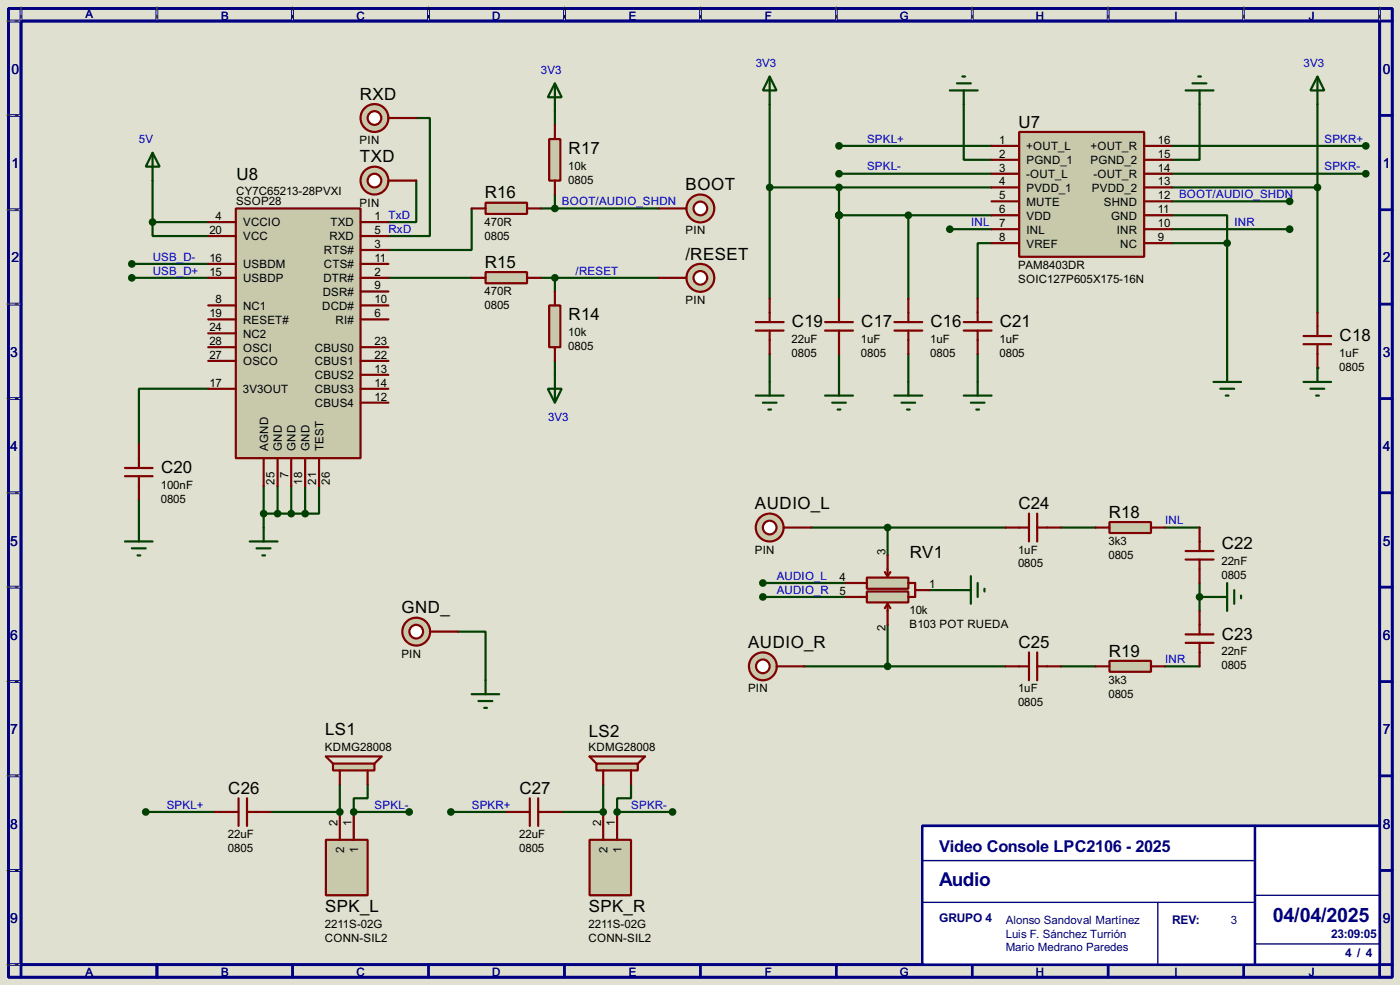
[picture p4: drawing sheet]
<svg xmlns="http://www.w3.org/2000/svg" width="256mm" height="180mm" viewBox="0 0 256 180" stroke-linecap="round" stroke-linejoin="round" font-family="sans-serif">
<path d="M0 0h256.5v180.3h-256.5z" fill="#e0e0d0"/>
<path d="M1.6 1.6h253.5v177.3h-253.5zM3.9 3.9h248.9v172.7h-248.9z" fill="none" stroke="#000080" stroke-width=".5"/>
<g fill="none" stroke="#000080" stroke-width=".45">
<path d="M3.9 1.6v2.3h-2.3M28.8 1.6v2.3M53.6 1.6v2.3M78.5 1.6v2.3M103.4 1.6v2.3M128.3 1.6v2.3M153.2 1.6v2.3M178.1 1.6v2.3M203 1.6v2.3M227.9 1.6v2.3M252.8 1.6v2.3h2.3M1.6 21.1h2.3"/>
<path d="M1.6 38.4h2.3M252.8 21.1h2.3M252.8 38.4h2.3M1.6 55.7h2.3M252.8 55.7h2.3M1.6 73h2.3M252.8 73h2.3M1.6 90.2h2.3M252.8 90.2h2.3M1.6 107.5h2.3M252.8 107.5h2.3M1.6 124.8h2.3"/>
<path d="M252.8 124.8h2.3M1.6 142h2.3M1.6 159.3h2.3M252.8 142h2.3M252.8 159.3h2.3M1.6 176.6h2.3v2.3M28.8 176.6v2.3M53.6 176.6v2.3M78.5 176.6v2.3M103.4 176.6v2.3M128.3 176.6v2.3M153.2 176.6v2.3"/>
<path d="M178.1 176.6v2.3M203 176.6v2.3M227.9 176.6v2.3M255.1 176.6h-2.3v2.3"/>
</g>
<g fill="none" stroke="#e0e0d0" stroke-width=".18">
<path d="M1.3 3.9h2.3M3.9 1.3v2.3M28.8 1.3v2.3M53.6 1.3v2.3M78.5 1.3v2.3M103.4 1.3v2.3M128.3 1.3v2.3M153.2 1.3v2.3M178.1 1.3v2.3M203 1.3v2.3M227.9 1.3v2.3M252.8 1.3v2.3"/>
<path d="M1.3 21.1h2.3M1.3 38.4h2.3M1.3 55.7h2.3M1.3 73h2.3M1.3 90.2h2.3M1.3 107.5h2.3M1.3 124.8h2.3M1.3 142h2.3M1.3 159.3h2.3M1.3 176.6h2.3"/>
</g>
<g fill="none" stroke="#000" stroke-width=".18" stroke-dasharray=".5 1">
<path d="M1.3 3.9h2.3M3.9 1.3v2.3M28.8 1.3v2.3M53.6 1.3v2.3M78.5 1.3v2.3M103.4 1.3v2.3M128.3 1.3v2.3M153.2 1.3v2.3M178.1 1.3v2.3M203 1.3v2.3M227.9 1.3v2.3M252.8 1.3v2.3"/>
<path d="M1.3 21.1h2.3M1.3 38.4h2.3M1.3 55.7h2.3M1.3 73h2.3M1.3 90.2h2.3M1.3 107.5h2.3M1.3 124.8h2.3M1.3 142h2.3M1.3 159.3h2.3M1.3 176.6h2.3"/>
</g>
<path d="M169 151.2h83.8v25.4h-83.8z" fill="#fff" stroke="#000080" stroke-width=".45"/>
<path d="M1.6 1.6h253.5v177.3h-253.5zM3.9 3.9h248.9v172.7h-248.9z" fill="none" stroke="#000080" stroke-width=".5"/>
<g fill="none" stroke="#000080" stroke-width=".45">
<path d="M3.9 1.6v2.3h-2.3M28.8 1.6v2.3M53.6 1.6v2.3M78.5 1.6v2.3M103.4 1.6v2.3M128.3 1.6v2.3M153.2 1.6v2.3M178.1 1.6v2.3M203 1.6v2.3M227.9 1.6v2.3M252.8 1.6v2.3h2.3M1.6 21.1h2.3"/>
<path d="M1.6 38.4h2.3M252.8 21.1h2.3M252.8 38.4h2.3M1.6 55.7h2.3M252.8 55.7h2.3M1.6 73h2.3M252.8 73h2.3M1.6 90.2h2.3M252.8 90.2h2.3M1.6 107.5h2.3M252.8 107.5h2.3M1.6 124.8h2.3"/>
<path d="M252.8 124.8h2.3M1.6 142h2.3M1.6 159.3h2.3M252.8 142h2.3M252.8 159.3h2.3M1.6 176.6h2.3v2.3M28.8 176.6v2.3M53.6 176.6v2.3M78.5 176.6v2.3M103.4 176.6v2.3M128.3 176.6v2.3M153.2 176.6v2.3"/>
<path d="M178.1 176.6v2.3M203 176.6v2.3M227.9 176.6v2.3M255.1 176.6h-2.3v2.3"/>
</g>
<g fill="none" stroke="#e0e0d0" stroke-width=".18">
<path d="M1.3 3.9h2.3M3.9 1.3v2.3M28.8 1.3v2.3M53.6 1.3v2.3M78.5 1.3v2.3M103.4 1.3v2.3M128.3 1.3v2.3M153.2 1.3v2.3M178.1 1.3v2.3M203 1.3v2.3M227.9 1.3v2.3M252.8 1.3v2.3"/>
<path d="M1.3 21.1h2.3M1.3 38.4h2.3M1.3 55.7h2.3M1.3 73h2.3M1.3 90.2h2.3M1.3 107.5h2.3M1.3 124.8h2.3M1.3 142h2.3M1.3 159.3h2.3M1.3 176.6h2.3"/>
</g>
<g fill="none" stroke="#000" stroke-width=".18" stroke-dasharray=".5 1">
<path d="M1.3 3.9h2.3M3.9 1.3v2.3M28.8 1.3v2.3M53.6 1.3v2.3M78.5 1.3v2.3M103.4 1.3v2.3M128.3 1.3v2.3M153.2 1.3v2.3M178.1 1.3v2.3M203 1.3v2.3M227.9 1.3v2.3M252.8 1.3v2.3"/>
<path d="M1.3 21.1h2.3M1.3 38.4h2.3M1.3 55.7h2.3M1.3 73h2.3M1.3 90.2h2.3M1.3 107.5h2.3M1.3 124.8h2.3M1.3 142h2.3M1.3 159.3h2.3M1.3 176.6h2.3"/>
</g>
<path d="M169 151.2h83.8v25.4h-83.8z" fill="#fff" stroke="#000080" stroke-width=".45"/>
<path d="M229.9 151.2v25.4" fill="none" stroke="#000080" stroke-width=".45"/>
<path d="M169 157.5h60.9M169 165.2h60.9M212.1 165.2v11.4M229.9 163.9h22.9M229.9 172.8h22.9" fill="none" stroke="#000080" stroke-width=".25"/>
<g fill="none" stroke="#004000" stroke-width=".4">
<path d="M176.6 19.1v10.2h5.1M219.8 19.1v10.2h-5.1M99.1 38.2h21.6M101.7 20.4v2.5M101.7 35.6v2.6M153.7 26.7h28M153.7 31.8h28M99.1 50.9h21.6M101.7 50.9v2.5M181.7 44.5h-2.6v10.2M101.7 66.1v2.5M141 64.8v5.1"/>
<path d="M153.7 64.8v5.1M166.4 64.8v5.1M179.1 64.8v5.1M25.5 91.5v5.1M53.4 94h-5.1v2.6"/>
</g>
<circle cx="241.4" cy="67.4" r=".2" fill="#004000"/>
<path d="M141 19.1v35.6M241.4 19.1v38.1M141 34.3h40.7M153.7 39.4v15.3M214.7 26.7h35.5M214.7 31.8h35.5M214.7 34.3h26.7M214.7 36.9h21.6M214.7 42h21.6" fill="none" stroke="#004000" stroke-width=".4"/>
<circle cx="153.7" cy="39.4" r=".2" fill="#004000"/>
<path d="M153.7 34.3v5.1" fill="none" stroke="#004000" stroke-width=".4"/>
<circle cx="153.7" cy="39.4" r=".2" fill="#004000"/>
<path d="M153.7 39.4h28M166.4 39.4v15.3M214.7 39.4h10.1v5.1M174 42h7.7M214.7 44.5h10.1M224.8 44.5v22.9M49.6 148.6h12.7" fill="none" stroke="#004000" stroke-width=".4"/>
<circle cx="62.3" cy="148.6" r=".2" fill="#004000"/>
<path d="M62.3 143.6v5M67.4 143.6v2.5h-2.6v2.5" fill="none" stroke="#004000" stroke-width=".4"/>
<circle cx="64.8" cy="148.6" r=".2" fill="#004000"/>
<path d="M64.8 148.6h10.2M102.9 148.6h7.6" fill="none" stroke="#004000" stroke-width=".4"/>
<circle cx="110.5" cy="148.6" r=".2" fill="#004000"/>
<path d="M110.5 143.6v5M115.6 143.6v2.5h-2.5v2.5" fill="none" stroke="#004000" stroke-width=".4"/>
<circle cx="113.1" cy="148.6" r=".2" fill="#004000"/>
<g fill="none" stroke="#004000" stroke-width=".4">
<path d="M28 33.1v7.6M76.3 33.1v7.6h-5.1M76.3 21.6h2.5v21.6h-7.6M86.4 38.2v7.6h-15.2M24.2 50.9h14M24.2 48.3h14M28 40.7v2.5h10.2M28 40.7h10.2M71.2 50.9h15.2M38.2 71.2h-12.7v10.1M48.3 89v5M50.9 89v5"/>
<path d="M53.4 89v5h2.5M55.9 89v5M58.5 89v5h-2.6M148.6 96.6h35.6M162.6 96.6v5.1M194.4 96.6h6.3M213.4 96.6h6.4M83.9 115.6h5.1v8.9M139.8 109.3h15.2M139.8 106.7h15.2M162.6 114.4v7.6M170.2 108h5.1"/>
<path d="M219.8 106.7v5.1M219.8 109.3h2.5M147.4 122h36.8M194.4 122h6.3M213.4 122h6.4M26.7 148.6h12.7M82.6 148.6h10.2M113.1 148.6h10.1"/>
</g>
<path d="M186.7 24.2h22.9v22.8h-22.9z" fill-rule="evenodd" fill="#c8c8aa" stroke="#800000" stroke-width=".4"/>
<g fill="none" stroke="#800000" stroke-width=".4">
<path d="M181.7 26.7h5M181.7 29.3h5M181.7 31.8h5M181.7 34.3h5M181.7 36.9h5M181.7 39.4h5M209.6 26.7h5.1M209.6 29.3h5.1M209.6 31.8h5.1M209.6 34.3h5.1M209.6 36.9h5.1M209.6 39.4h5.1"/>
<path d="M181.7 42h5M181.7 44.5h5M209.6 42h5.1M209.6 44.5h5.1"/>
</g>
<path d="M59.7 153.7h7.7v10.2h-7.7z" fill-rule="evenodd" fill="#c8c8aa" stroke="#800000" stroke-width=".4"/>
<path d="M62.3 148.6v5.1M64.8 148.6v5.1" fill="none" stroke="#800000" stroke-width=".4"/>
<path d="M108 153.7h7.6v10.2h-7.6z" fill-rule="evenodd" fill="#c8c8aa" stroke="#800000" stroke-width=".4"/>
<path d="M110.5 148.6v5.1M113.1 148.6v5.1" fill="none" stroke="#800000" stroke-width=".4"/>
<path d="M61 139.8h7.6v1.2h-7.6z" fill="#c8c8aa" stroke="#800000" stroke-width=".4"/>
<path d="M61 139.8l-1.3-1.3h10.2l-1.3 1.3M62.3 141v2.6M67.4 141v2.6" fill="none" stroke="#800000" stroke-width=".4"/>
<path d="M109.3 139.8h7.6v1.2h-7.6z" fill="#c8c8aa" stroke="#800000" stroke-width=".4"/>
<path d="M109.3 139.8l-1.3-1.3h10.2l-1.3 1.3M110.5 141v2.6M115.6 141v2.6" fill="none" stroke="#800000" stroke-width=".4"/>
<path d="M45.8 99.1h5.1M48.3 96.6v2.5M47 100.4h2.6M48.1 101.7h.5" fill="none" stroke="#004000" stroke-width=".4"/>
<g fill="#004000" stroke="#004000" stroke-width=".4">
<circle cx="48.3" cy="94" r=".5"/>
<circle cx="53.3" cy="94" r=".5"/>
<circle cx="50.8" cy="94" r=".5"/>
</g>
<path d="M89 49.8h7.6v2.1h-7.6z" fill="#c8c8aa" stroke="#800000" stroke-width=".4"/>
<path d="M86.4 50.9h2.6M96.6 50.9h2.5" fill="none" stroke="#800000" stroke-width=".4"/>
<path d="M89 37.1h7.6v2.1h-7.6z" fill="#c8c8aa" stroke="#800000" stroke-width=".4"/>
<path d="M86.4 38.2h2.6M96.6 38.2h2.5" fill="none" stroke="#800000" stroke-width=".4"/>
<path d="M100.6 25.5h2.1v7.6h-2.1z" fill="#c8c8aa" stroke="#800000" stroke-width=".4"/>
<path d="M101.7 22.9v2.6M101.7 33.1v2.5" fill="none" stroke="#800000" stroke-width=".4"/>
<circle cx="128.3" cy="38.2" r="2.55" fill="#c8c8aa" stroke="#800000" stroke-width=".4"/>
<circle cx="128.3" cy="38.2" r="1.25" fill="#feffff" stroke="#800000" stroke-width=".4"/>
<path d="M120.7 38.2h5.1" fill="none" stroke="#800000" stroke-width=".4"/>
<circle cx="128.3" cy="50.9" r="2.55" fill="#c8c8aa" stroke="#800000" stroke-width=".4"/>
<circle cx="128.3" cy="50.9" r="1.25" fill="#feffff" stroke="#800000" stroke-width=".4"/>
<path d="M120.7 50.9h5.1" fill="none" stroke="#800000" stroke-width=".4"/>
<g fill="#004000" stroke="#004000" stroke-width=".4">
<circle cx="101.6" cy="38.2" r=".5"/>
<circle cx="101.6" cy="50.9" r=".5"/>
</g>
<path d="M101.7 15.3l1.2 2.5h-2.5zM101.7 15.3v5.1M100.4 71.2h2.5l-1.2 2.5zM101.7 68.6v5.1" fill="none" stroke="#004000" stroke-width=".4"/>
<path d="M100.6 55.9h2.1v7.7h-2.1z" fill="#c8c8aa" stroke="#800000" stroke-width=".4"/>
<path d="M101.7 53.4v2.5M101.7 63.6v2.5" fill="none" stroke="#800000" stroke-width=".4"/>
<circle cx="68.6" cy="33.1" r="2.55" fill="#c8c8aa" stroke="#800000" stroke-width=".4"/>
<circle cx="68.6" cy="33.1" r="1.25" fill="#feffff" stroke="#800000" stroke-width=".4"/>
<path d="M71.2 33.1h5.1" fill="none" stroke="#800000" stroke-width=".4"/>
<circle cx="68.6" cy="21.6" r="2.55" fill="#c8c8aa" stroke="#800000" stroke-width=".4"/>
<circle cx="68.6" cy="21.6" r="1.25" fill="#feffff" stroke="#800000" stroke-width=".4"/>
<g fill="none" stroke="#800000" stroke-width=".4">
<path d="M71.2 21.6h5.1M138.5 59h5.1M141 54.7v4.3M151.2 59h5.1M153.7 54.7v4.3M163.9 59h5.1M166.4 54.7v4.3M176.6 59h5.1M179.1 54.7v4.3M241.4 57.2v4.3M138.5 60.5h5.1M141 60.5v4.3"/>
<path d="M151.2 60.5h5.1M153.7 60.5v4.3M163.9 60.5h5.1M166.4 60.5v4.3M176.6 60.5h5.1M179.1 60.5v4.3M238.8 63h5.1M238.8 61.5h5.1M241.4 63v4.4M22.9 87.2h5.1M22.9 85.7h5.1M25.5 81.3v4.4"/>
<path d="M25.5 87.2v4.3M39.4 148.6h4.3M43.7 146.1v5.1M45.3 146.1v5.1M45.3 148.6h4.3M92.8 148.6h4.3M97.1 146.1v5.1M98.6 148.6h4.3M98.6 146.1v5.1"/>
</g>
<g fill="none" stroke="#004000" stroke-width=".4">
<path d="M141 14l1.3 2.6h-2.5zM141 14v5.1M174 16.6h5.1M175.3 15.3h2.6M176.3 14h.5M176.6 16.6v2.5M217.2 16.6h5.1M218.5 15.3h2.5M219.5 14h.5M219.8 16.6v2.5M241.4 14l1.2 2.6h-2.5zM241.4 14v5.1"/>
<path d="M28 28l1.3 2.5h-2.6zM28 28v5.1M138.5 72.4h5.1M139.8 73.7h2.5M140.8 75h.5M141 69.9v2.5M151.2 72.4h5.1M152.5 73.7h2.5M153.5 75h.5M153.7 69.9v2.5M163.9 72.4h5.1M165.2 73.7h2.5"/>
<path d="M166.2 75h.5M166.4 69.9v2.5M176.6 72.4h5.1M177.9 73.7h2.5M178.9 75h.5M179.1 69.9v2.5M222.3 69.9h5.1M223.6 71.2h2.5M224.6 72.4h.5M224.8 67.4v2.5M238.8 69.9h5.1M240.1 71.2h2.5"/>
<path d="M241.1 72.4h.5M241.4 67.4v2.5M22.9 99.1h5.1M25.5 96.6v2.5M24.2 100.4h2.5M25.2 101.7h.5"/>
</g>
<g fill="#004000" stroke="#004000" stroke-width=".4">
<circle cx="24.1" cy="48.3" r=".5"/>
<circle cx="24.1" cy="50.9" r=".5"/>
<circle cx="153.7" cy="26.7" r=".5"/>
<circle cx="153.7" cy="31.8" r=".5"/>
<circle cx="250.2" cy="26.7" r=".5"/>
<circle cx="250.2" cy="31.8" r=".5"/>
<circle cx="241.3" cy="34.3" r=".5"/>
<circle cx="236.2" cy="36.9" r=".5"/>
<circle cx="236.2" cy="42" r=".5"/>
<circle cx="141" cy="34.3" r=".5"/>
<circle cx="153.7" cy="34.3" r=".5"/>
<circle cx="153.7" cy="39.4" r=".5"/>
<circle cx="166.4" cy="39.4" r=".5"/>
<circle cx="174" cy="42" r=".5"/>
<circle cx="224.8" cy="44.5" r=".5"/>
<circle cx="62.2" cy="148.6" r=".5"/>
<circle cx="64.8" cy="148.6" r=".5"/>
<circle cx="74.9" cy="148.6" r=".5"/>
<circle cx="110.5" cy="148.6" r=".5"/>
<circle cx="113" cy="148.6" r=".5"/>
<circle cx="123.2" cy="148.6" r=".5"/>
<circle cx="82.6" cy="148.6" r=".5"/>
<circle cx="26.7" cy="148.6" r=".5"/>
</g>
<path d="M158.8 105.7h7.6v2.1h-7.6z" fill="#c8c8aa" stroke="#800000" stroke-width=".4"/>
<path d="M157.5 106.7h1.3M162.1 104.7l.5 .8M162.6 104.2v1.3M163.1 104.7l-.5 .8M166.4 106.7h1.3" fill="none" stroke="#800000" stroke-width=".4"/>
<path d="M158.8 108.3h7.6v2h-7.6z" fill="#c8c8aa" stroke="#800000" stroke-width=".4"/>
<path d="M155 109.3h3.8M155 106.7h2.5M162.6 110.5l-.5 .8M162.6 110.5l.5 .8M162.6 101.7v2.5M162.6 110.5v3.9M167.7 106.7v2.6h-1.3M167.7 108h2.5" fill="none" stroke="#800000" stroke-width=".4"/>
<circle cx="141" cy="96.6" r="2.55" fill="#c8c8aa" stroke="#800000" stroke-width=".4"/>
<circle cx="141" cy="96.6" r="1.25" fill="#feffff" stroke="#800000" stroke-width=".4"/>
<path d="M143.6 96.6h5" fill="none" stroke="#800000" stroke-width=".4"/>
<circle cx="139.7" cy="122" r="2.55" fill="#c8c8aa" stroke="#800000" stroke-width=".4"/>
<circle cx="139.7" cy="122" r="1.25" fill="#feffff" stroke="#800000" stroke-width=".4"/>
<g fill="none" stroke="#800000" stroke-width=".4">
<path d="M184.2 96.6h4.3M188.5 94v5.1M190 94v5.1M190 96.6h4.4M219.8 96.6v4.3M188.5 119.4v5.1M190 119.4v5.1M217.2 102.4h5.1M217.2 100.9h5.1M217.2 117.7h5.1M217.2 116.1h5.1M219.8 102.4v4.3"/>
<path d="M219.8 111.8v4.3M219.8 117.7v4.3M142.3 122h5.1M184.2 122h4.3M190 122h4.4"/>
</g>
<path d="M203.3 95.6h7.6v2h-7.6z" fill="#c8c8aa" stroke="#800000" stroke-width=".4"/>
<path d="M200.7 96.6h2.6M210.9 96.6h2.5" fill="none" stroke="#800000" stroke-width=".4"/>
<path d="M203.3 121h7.6v2h-7.6z" fill="#c8c8aa" stroke="#800000" stroke-width=".4"/>
<path d="M200.7 122h2.6M210.9 122h2.5" fill="none" stroke="#800000" stroke-width=".4"/>
<path d="M175.3 108h2.6M177.9 105.5v5M179.1 106.7v2.6M180.4 107.8v.5M222.3 109.3h2.5M224.8 106.7v5.1M226.1 108v2.5M227.4 109v.5" fill="none" stroke="#004000" stroke-width=".4"/>
<g fill="#004000" stroke="#004000" stroke-width=".4">
<circle cx="219.7" cy="109.3" r=".5"/>
<circle cx="162.6" cy="122" r=".5"/>
<circle cx="162.6" cy="96.6" r=".5"/>
<circle cx="139.7" cy="106.7" r=".5"/>
<circle cx="139.7" cy="109.3" r=".5"/>
</g>
<circle cx="76.2" cy="115.6" r="2.55" fill="#c8c8aa" stroke="#800000" stroke-width=".4"/>
<circle cx="76.2" cy="115.6" r="1.25" fill="#feffff" stroke="#800000" stroke-width=".4"/>
<path d="M78.8 115.6h5.1" fill="none" stroke="#800000" stroke-width=".4"/>
<path d="M86.4 127.1h5.1M87.7 128.3h2.5M88.7 129.6h.5M89 124.5v2.6" fill="none" stroke="#004000" stroke-width=".4"/>
<path d="M43.2 38.2h22.9v45.7h-22.9z" fill-rule="evenodd" fill="#c8c8aa" stroke="#800000" stroke-width=".4"/>
<g fill="none" stroke="#800000" stroke-width=".4">
<path d="M38.2 40.7h5M38.2 50.9h5M38.2 43.2h5M38.2 58.5h5M38.2 55.9h5M38.2 48.3h5M66.1 40.7h5.1M66.1 50.9h5.1M66.1 45.8h5.1M66.1 43.2h5.1M66.1 58.5h5.1M66.1 55.9h5.1"/>
<path d="M66.1 53.4h5.1M66.1 48.3h5.1M38.2 71.2h5M38.2 63.6h5M38.2 66.1h5M38.2 61h5M66.1 73.7h5.1M66.1 68.6h5.1M66.1 71.2h5.1M66.1 63.6h5.1M66.1 66.1h5.1M48.3 83.9v5.1"/>
<path d="M50.9 83.9v5.1M53.4 83.9v5.1M55.9 83.9v5.1M58.5 83.9v5.1"/>
</g>
<g fill="#004000" stroke="#004000" stroke-width=".4">
<circle cx="27.9" cy="40.7" r=".5"/>
<circle cx="55.9" cy="94" r=".5"/>
</g>
<text font-size="4.1" fill="#000080" x="233.2" y="168.8">04/04/2025</text>
<text font-size="3.9" fill="#000080" x="172.1" y="162.2">Audio</text>
<g font-size="3.5">
<text x="65.9" y="18.3">RXD</text>
<text x="186.6" y="23.3">U7</text>
<text x="65.9" y="29.7">TXD</text>
<text x="104.2" y="28.2">R17</text>
<text x="43.3" y="33">U8</text>
<text x="125.6" y="34.8">BOOT</text>
<text x="88.8" y="36.3">R16</text>
<text x="125.6" y="47.5">/RESET</text>
<text x="88.8" y="49">R15</text>
<text x="104.2" y="58.6">R14</text>
<text x="145.1" y="59.9">C19</text>
<text x="157.8" y="59.9">C17</text>
<text x="170.5" y="59.9">C16</text>
<text x="183.2" y="59.9">C21</text>
<text x="245.4" y="62.4">C18</text>
<text x="29.5" y="86.6">C20</text>
<text x="138.3" y="93.2">AUDIO_L</text>
<text x="186.6" y="93.2">C24</text>
<text x="203.1" y="94.8">R18</text>
<text x="223.8" y="100.5">C22</text>
<text x="166.7" y="102.1">RV1</text>
<text x="73.6" y="112.3">GND_</text>
<text x="137.1" y="118.6">AUDIO_R</text>
<text x="186.6" y="118.6">C25</text>
<text x="223.8" y="117.1">C23</text>
<text x="203.1" y="120.2">R19</text>
<text x="59.6" y="134.6">LS1</text>
<text x="107.9" y="134.8">LS2</text>
<text x="41.8" y="145.3">C26</text>
<text x="95.2" y="145.3">C27</text>
<text x="59.6" y="167">SPK_L</text>
<text x="107.9" y="167">SPK_R</text>
</g>
<text font-size="3.4" fill="#000080" x="172.1" y="155.9">Video Console LPC2106 - 2025</text>
<g font-size="2.9" fill="#000080">
<text x="2.1" y="13.5">0</text>
<text x="253.4" y="13.5">0</text>
<text x="2.1" y="30.7">1</text>
<text x="253.4" y="30.7">1</text>
<text x="2.1" y="48">2</text>
<text x="253.4" y="48">2</text>
<text x="1.9" y="65.3">3</text>
<text x="253.4" y="65.3">3</text>
<text x="1.9" y="82.5">4</text>
<text x="253.4" y="82.5">4</text>
<text x="1.9" y="99.9">5</text>
<text x="253.4" y="99.9">5</text>
<text x="1.9" y="117.1">6</text>
<text x="253.4" y="117.1">6</text>
<text x="1.9" y="134.4">7</text>
<text x="253.4" y="134.4">7</text>
<text x="1.9" y="151.7">8</text>
<text x="253.4" y="151.7">8</text>
<text x="1.9" y="168.9">9</text>
<text x="253.4" y="168.9">9</text>
</g>
<g font-size="2.5" fill="#000080">
<text x="172" y="168.8">GRUPO 4</text>
<text x="214.7" y="169.1">REV:</text>
<text x="243.9" y="171.6">23:09:05</text>
<text x="246.4" y="175.2">4 / 4</text>
</g>
<g font-size="2.4" fill="#000080">
<text x="15.6" y="3.4">A</text>
<text x="40.5" y="3.6">B</text>
<text x="65.3" y="3.6">C</text>
<text x="90.2" y="3.6">D</text>
<text x="115.2" y="3.6">E</text>
<text x="140.1" y="3.6">F</text>
<text x="164.8" y="3.6">G</text>
<text x="189.8" y="3.6">H</text>
<text x="215.1" y="3.6">I</text>
<text x="239.8" y="3.6">J</text>
<text x="184.2" y="169.1">Alonso Sandoval Martínez</text>
<text x="184.2" y="171.6">Luis F. Sánchez Turrión</text>
<text x="225.5" y="169.1">3</text>
<text x="15.6" y="178.7">A</text>
<text x="40.5" y="178.7">B</text>
<text x="65.3" y="178.7">C</text>
<text x="90.2" y="178.7">D</text>
<text x="115.2" y="178.7">E</text>
<text x="140.1" y="178.7">F</text>
<text x="164.8" y="178.7">G</text>
<text x="184.2" y="174.1">Mario Medrano Paredes</text>
<text x="189.8" y="178.7">H</text>
<text x="215.1" y="178.7">I</text>
<text x="239.8" y="178.7">J</text>
</g>
<g font-size="2.4" fill="#00f">
<text x="99.1" y="13.6">3V3</text>
<text x="138.5" y="12.3">3V3</text>
<text x="238.8" y="12.3">3V3</text>
<text x="25.5" y="26.3">5V</text>
<text x="158.8" y="26.1">SPKL+</text>
<text x="242.6" y="26.1">SPKR+</text>
<text x="158.8" y="31.2">SPKL-</text>
<text x="242.6" y="31.2">SPKR-</text>
<text x="102.9" y="37.6">BOOT/AUDIO_SHDN</text>
<text x="177.9" y="41.3">INL</text>
<text x="226.1" y="41.3">INR</text>
<text x="28" y="47.7">USB_D-</text>
<text x="28" y="50.3">USB_D+</text>
<text x="105.5" y="50.3">/RESET</text>
<text x="100.4" y="77.1">3V3</text>
<text x="213.4" y="96">INL</text>
<text x="142.3" y="106.1">AUDIO_L</text>
<text x="142.3" y="108.7">AUDIO_R</text>
<text x="213.4" y="121.4">INR</text>
<text x="30.5" y="148">SPKL+</text>
<text x="68.6" y="148">SPKL-</text>
<text x="86.4" y="148">SPKR+</text>
<text x="115.6" y="148">SPKR-</text>
</g>
<g font-size="2.4">
<text x="65.9" y="26.4">PIN</text>
<text x="183.1" y="26.3">1</text>
<text x="183.1" y="28.9">2</text>
<text x="188" y="27.5">+OUT_L</text>
<text x="199.8" y="27.5">+OUT_R</text>
<text x="212.1" y="26.3">16</text>
<text x="212.1" y="28.9">15</text>
<text x="43.3" y="35.6">CY7C65213-28PVXI</text>
<text x="104.1" y="31">10k</text>
<text x="104.1" y="33.6">0805</text>
<text x="183.1" y="31.4">3</text>
<text x="183.1" y="33.9">4</text>
<text x="188" y="32.6">-OUT_L</text>
<text x="188" y="30">PGND_1</text>
<text x="188" y="35.1">PVDD_1</text>
<text x="199.8" y="30">PGND_2</text>
<text x="200" y="35.1">PVDD_2</text>
<text x="200.3" y="32.6">-OUT_R</text>
<text x="212.1" y="31.4">14</text>
<text x="212.1" y="33.9">13</text>
<text x="39.5" y="40.2">4</text>
<text x="43.2" y="37.6">SSOP28</text>
<text x="44.5" y="41.5">VCCIO</text>
<text x="60.5" y="41.5">TXD</text>
<text x="65.9" y="37.8">PIN</text>
<text x="68.6" y="40.2">1 TxD</text>
<text x="88.8" y="41.3">470R</text>
<text x="183.1" y="36.5">5</text>
<text x="183.1" y="39">6</text>
<text x="183.1" y="41.6">7</text>
<text x="188" y="37.7">MUTE</text>
<text x="188" y="40.2">VDD</text>
<text x="202.2" y="37.7">SHND</text>
<text x="203.5" y="40.2">GND</text>
<text x="212.1" y="36.5">12 BOOT/AUDIO_SHDN</text>
<text x="212.1" y="39">11</text>
<text x="212.1" y="41.6">10</text>
<text x="38.4" y="42.8">20</text>
<text x="38.4" y="47.9">16</text>
<text x="44.5" y="44">VCC</text>
<text x="59.3" y="46.6">RTS#</text>
<text x="60.3" y="44">RXD</text>
<text x="68.6" y="45.4">3</text>
<text x="68.6" y="42.8">5 RxD</text>
<text x="68.6" y="47.9">11</text>
<text x="88.8" y="43.9">0805</text>
<text x="125.6" y="42.9">PIN</text>
<text x="183.1" y="44.1">8</text>
<text x="188" y="42.7">INL</text>
<text x="188" y="45.3">VREF</text>
<text x="204.6" y="42.7">INR</text>
<text x="205.2" y="45.3">NC</text>
<text x="212.1" y="44.1">9</text>
<text x="38.4" y="50.4">15</text>
<text x="44.5" y="49.1">USBDM</text>
<text x="44.5" y="51.7">USBDP</text>
<text x="59.2" y="51.7">DTR#</text>
<text x="59.3" y="49.1">CTS#</text>
<text x="68.6" y="50.4">2</text>
<text x="68.6" y="52.9">9</text>
<text x="186.5" y="49.2">PAM8403DR</text>
<text x="186.5" y="51.8">SOIC127P605X175-16N</text>
<text x="38.4" y="58.1">19</text>
<text x="39.5" y="55.5">8</text>
<text x="44.5" y="56.7">NC1</text>
<text x="44.5" y="59.3">RESET#</text>
<text x="59" y="56.7">DCD#</text>
<text x="59.1" y="54.2">DSR#</text>
<text x="61.5" y="59.3">RI#</text>
<text x="68.6" y="58.1">6</text>
<text x="68.6" y="55.5">10</text>
<text x="88.8" y="54">470R</text>
<text x="88.8" y="56.6">0805</text>
<text x="125.6" y="55.6">PIN</text>
<text x="38.4" y="63.1">28</text>
<text x="38.4" y="65.6">27</text>
<text x="38.4" y="60.6">24</text>
<text x="44.5" y="64.4">OSCI</text>
<text x="44.5" y="61.8">NC2</text>
<text x="57.7" y="64.4">CBUS0</text>
<text x="68.6" y="63.1">23</text>
<text x="68.6" y="65.6">22</text>
<text x="104.1" y="61.5">10k</text>
<text x="104.1" y="64.1">0805</text>
<text x="145" y="62.8">22uF</text>
<text x="145" y="65.4">0805</text>
<text x="157.7" y="62.8">1uF</text>
<text x="157.7" y="65.4">0805</text>
<text x="170.4" y="62.8">1uF</text>
<text x="170.4" y="65.4">0805</text>
<text x="183.1" y="62.8">1uF</text>
<text x="183.1" y="65.4">0805</text>
<text x="245.4" y="65.4">1uF</text>
<text x="38.4" y="70.8">17</text>
<text x="44.5" y="72">3V3OUT</text>
<text x="44.5" y="66.9">OSCO</text>
<text x="57.7" y="69.4">CBUS2</text>
<text x="57.7" y="72">CBUS3</text>
<text x="57.7" y="66.9">CBUS1</text>
<text x="68.6" y="68.2">13</text>
<text x="68.6" y="70.8">14</text>
<text x="245.4" y="67.9">0805</text>
<text x="57.7" y="74.5">CBUS4</text>
<text x="68.6" y="73.3">12</text>
<text x="49.1" y="82.6" transform="rotate(-90 49.1 82.6)">AGND</text>
<text x="51.7" y="82.6" transform="rotate(-90 51.7 82.6)">GND</text>
<text x="54.2" y="82.6" transform="rotate(-90 54.2 82.6)">GND</text>
<text x="56.7" y="82.6" transform="rotate(-90 56.7 82.6)">GND</text>
<text x="59.3" y="82.6" transform="rotate(-90 59.3 82.6)">TEST</text>
<text x="29.5" y="89.5">100nF</text>
<text x="50.3" y="88.7" transform="rotate(-90 50.3 88.7)">25</text>
<text x="52.8" y="87.6" transform="rotate(-90 52.8 87.6)">7</text>
<text x="55.4" y="88.7" transform="rotate(-90 55.4 88.7)">18</text>
<text x="57.9" y="88.7" transform="rotate(-90 57.9 88.7)">21</text>
<text x="60.5" y="88.7" transform="rotate(-90 60.5 88.7)">26</text>
<text x="29.5" y="92">0805</text>
<text x="138.3" y="101.3">PIN</text>
<text x="162.2" y="101.7" transform="rotate(-90 162.2 101.7)">3</text>
<text x="186.5" y="101.3">1uF</text>
<text x="203.1" y="99.8">3k3</text>
<text x="153.8" y="106.3">4</text>
<text x="170.2" y="107.6">1</text>
<text x="186.5" y="103.9">0805</text>
<text x="203.1" y="102.3">0805</text>
<text x="223.8" y="103.5">22nF</text>
<text x="223.8" y="106">0805</text>
<text x="153.8" y="108.9">5</text>
<text x="166.6" y="112.5">10k</text>
<text x="162.2" y="115.5" transform="rotate(-90 162.2 115.5)">2</text>
<text x="166.6" y="115">B103 POT RUEDA</text>
<text x="223.8" y="120">22nF</text>
<text x="73.5" y="120.4">PIN</text>
<text x="203.1" y="125.2">3k3</text>
<text x="223.8" y="122.5">0805</text>
<text x="137" y="126.7">PIN</text>
<text x="186.5" y="126.7">1uF</text>
<text x="186.5" y="129.3">0805</text>
<text x="203.1" y="127.7">0805</text>
<text x="59.5" y="137.5">KDMG28008</text>
<text x="107.8" y="137.5">KDMG28008</text>
<text x="41.8" y="153.4">22uF</text>
<text x="41.8" y="155.9">0805</text>
<text x="61.9" y="151.2" transform="rotate(-90 61.9 151.2)">2</text>
<text x="64.4" y="151.1" transform="rotate(-90 64.4 151.1)">1</text>
<text x="95.1" y="153.4">22uF</text>
<text x="95.1" y="155.9">0805</text>
<text x="110.1" y="151.2" transform="rotate(-90 110.1 151.2)">2</text>
<text x="112.7" y="151.2" transform="rotate(-90 112.7 151.2)">1</text>
<text x="63.1" y="156.1" transform="rotate(-90 63.1 156.1)">2</text>
<text x="65.6" y="156.1" transform="rotate(-90 65.6 156.1)">1</text>
<text x="111.3" y="156.1" transform="rotate(-90 111.3 156.1)">2</text>
<text x="113.9" y="156.1" transform="rotate(-90 113.9 156.1)">1</text>
<text x="59.5" y="169.9">2211S-02G</text>
<text x="59.5" y="172.4">CONN-SIL2</text>
<text x="107.8" y="169.9">2211S-02G</text>
<text x="107.8" y="172.4">CONN-SIL2</text>
</g>
</svg>
